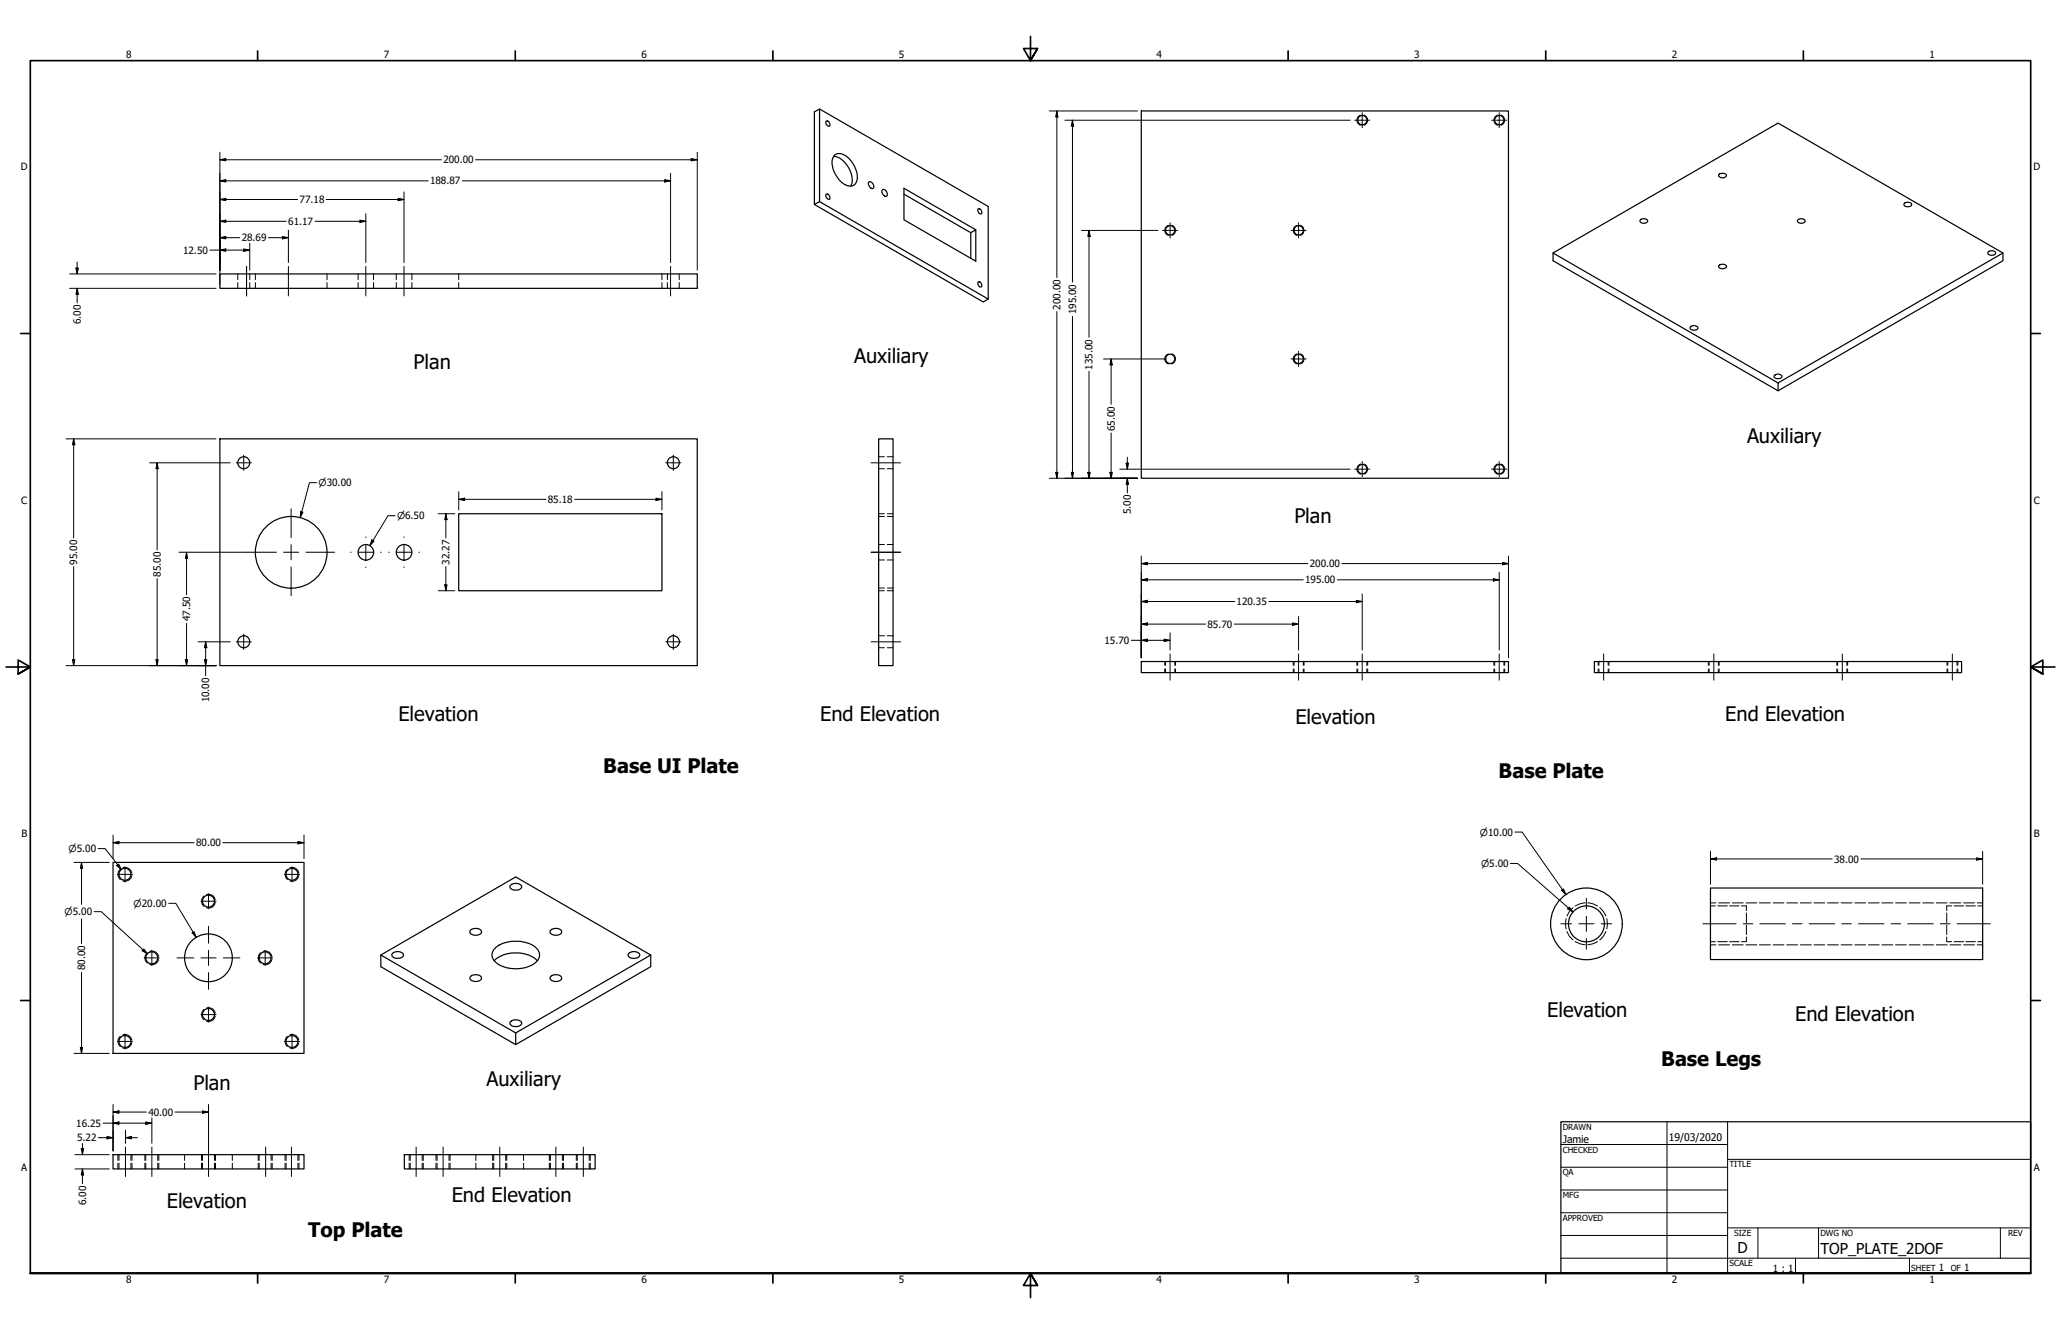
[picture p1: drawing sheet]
<svg xmlns="http://www.w3.org/2000/svg" width="864mm" height="559mm" viewBox="0 0 864 559" stroke-linecap="round" stroke-linejoin="round" font-family="sans-serif">
<!-- layer: Visible (ANSI) -->
<g fill="none" stroke="#000" stroke-width=".51">
<path d="M343.4 45.7l70.7 40.8v38.8l-2.1 1.2-70.8-40.8M346.3 50.7a1.46 1.46 0 0 1 1.2 2.1 1.43 1.43 0 0 1-1.2-2.1zM478.2 46.5h153.9v153.8h-153.9zM349.3 65.5a9.6 9.6 0 0 1 7.6 8l.2 1a5 5 0 0 1-.6 3.5M349.8 64.9a4.8 4.8 0 0 1 6.2 1.8 9.7 9.7 0 0 1 2.7 9.8 3.5 3.5 0 0 1-5.6 .2 10.9 10.9 0 0 1-4.1-10.6zM364 76.3a1.74 1.74 0 0 1 1.8 .8 1.74 1.74 0 0 1 0 1.9 2.08 2.08 0 0 1-1.8-2.7zM369.7 79.6a1.73 1.73 0 0 1 1.8 .6 1.73 1.73 0 0 1 .2 1.8l-.3 .2a1.99 1.99 0 0 1-1.7-2.6zM720.2 73.2l1.6-.6a1.18 1.18 0 0 1 1.5 1.3 2.07 2.07 0 0 1-3.2-.4zM343.4 84.5v-38.8l-2.2 1.2v38.8l2.2-1.2 70.7 40.8M346.3 81.3a1.49 1.49 0 0 1 1.2 2.2 1.49 1.49 0 0 1-1.2-2.2zM378.8 81.3l28 16.2 2.1-1.2v13.1l-30.1-17.3v-13.2l30.1 17.4M406.8 97.5v10.7"/>
<path d="M410 87.4a1.29 1.29 0 0 1 1.2 .8 1.29 1.29 0 0 1-.3 1.5l-.9-.8-.3-.9zM687.6 91.9l1.2-.3a1.18 1.18 0 0 1 1.5 1.3 2.01 2.01 0 0 1-3.2-.3zM753.2 92.2l1.6-.6a1.14 1.14 0 0 1 1.5 1.3 2.01 2.01 0 0 1-3.2-.3zM797.9 85.3l1.5-.6a1.19 1.19 0 0 1 1.5 1.3l-1.5 .6a1.15 1.15 0 0 1-1.5-1.3zM92.1 114.7h200.1v6.1h-200.1zM410 118a1.29 1.29 0 0 1 1.2 .8 1.29 1.29 0 0 1-.3 1.5l-.9-.8-.3-.9zM650.7 106l94.3-54.4 94.3 54.4M720.2 111.3l1.6-.6a1.19 1.19 0 0 1 1.5 1.3l-.4 .3a1.98 1.98 0 0 1-2.8-.7zM833.1 105.6l1.5-.6a1.15 1.15 0 0 1 1.5 1.4l-1.5 .5a1.15 1.15 0 0 1-1.5-1.3zM708.3 137a2.07 2.07 0 0 1 3.2 .4 1.9 1.9 0 0 1-3.3 0zM743.5 157.4a2.07 2.07 0 0 1 3.2 .3 1.96 1.96 0 0 1-3.4 0zM745 160.4l94.3-54.4v3.2l-94.3 54.5z"/>
<path d="M745 160.4l-94.3-54.4v3.2l94.3 54.5M92.1 183.8h200.1v95h-200.1zM368.2 183.8h6v95h-6zM192.2 215.2h85.2v32.3h-85.2zM478.2 277.1h153.9v4.6h-153.9zM668.1 277.1h153.8v4.6h-153.8zM47.4 361.3h80v80h-80zM213.8 370.9a3.1 3.1 0 0 1 4.8 .6 2.95 2.95 0 0 1-5 0zM716.7 372h114.1v30h-114.1zM164.3 399.5a3.1 3.1 0 0 1 4.8 .5 2.89 2.89 0 0 1-5 0zM197 389.8a3.1 3.1 0 0 1 4.8 .5 2.83 2.83 0 0 1-5 0zM207.8 396.8a14.8 14.8 0 0 1 16.6 0 3.9 3.9 0 0 1 0 6.4 14.5 14.5 0 0 1-16.6 0 3.9 3.9 0 0 1 0-6.4z"/>
<path d="M230.6 389.8a3.1 3.1 0 0 1 4.8 .5 2.83 2.83 0 0 1-5 0zM263.3 399.5a3.1 3.1 0 0 1 4.8 .5 2.89 2.89 0 0 1-5 0zM159.6 400l56.5-32.7 56.6 32.7v4.9l-56.6 32.7M197.5 408.7a2.95 2.95 0 0 1 4.3 1 2.83 2.83 0 0 1-5 0zM207.1 402.5a14 14 0 0 1 18.1 0M231.1 408.7a2.95 2.95 0 0 1 4.3 1 2.83 2.83 0 0 1-5 0zM272.7 400l-56.6 32.7v4.9l-56.5-32.7v-4.9l56.5 32.7M213.8 428.1a3.1 3.1 0 0 1 4.8 .5 2.95 2.95 0 0 1-5 0zM47.4 483.7h80v5.9h-80zM169.4 483.7h80v5.9h-80z"/>
<circle cx="570.8" cy="50.3" r="1.94"/>
<circle cx="628.2" cy="50.3" r="1.94"/>
<circle cx="490.3" cy="96.5" r="1.94"/>
<circle cx="544.2" cy="96.5" r="1.94"/>
<circle cx="490.3" cy="150.3" r="1.94"/>
<circle cx="544.2" cy="150.3" r="1.94"/>
<circle cx="102.1" cy="193.8" r="2.51"/>
<circle cx="282.2" cy="193.8" r="2.51"/>
<circle cx="570.8" cy="196.5" r="1.94"/>
<circle cx="628.2" cy="196.5" r="1.94"/>
<circle cx="122" cy="231.4" r="15"/>
<circle cx="153.3" cy="231.4" r="3.3"/>
<circle cx="169.3" cy="231.4" r="3.3"/>
<circle cx="102.1" cy="268.8" r="2.51"/>
<circle cx="282.2" cy="268.8" r="2.51"/>
<circle cx="52.4" cy="366.2" r="2.51"/>
<circle cx="87.3" cy="377.5" r="2.51"/>
<circle cx="122.3" cy="366.2" r="2.51"/>
<circle cx="664.7" cy="387" r="15"/>
<circle cx="664.8" cy="387" r="7.5"/>
<circle cx="63.6" cy="401.2" r="2.51"/>
<circle cx="87.3" cy="401.2" r="10"/>
<circle cx="111.1" cy="401.2" r="2.51"/>
<circle cx="52.4" cy="436.3" r="2.51"/>
<circle cx="87.3" cy="425" r="2.51"/>
<circle cx="122.3" cy="436.3" r="2.51"/>
</g>
<!-- layer: Hidden (ANSI) -->
<g fill="none" stroke="#000" stroke-width=".42">
<path d="M99.6 114.7v2.5M99.6 118.4v2.4M104.6 114.7v2.5M104.6 118.4v2.4M107 114.7v2.5M107 118.4v2.4M137 114.7v2.5M137 118.4v2.4M150.1 114.7v2.5M150.1 118.4v2.4M156.5 114.7v2.5M156.5 118.4v2.4"/>
<path d="M166.1 114.7v2.5M166.1 118.4v2.4M172.6 114.7v2.5M172.6 118.4v2.4M192.2 114.7v2.5M192.2 118.4v2.4M277.4 114.7v2.5M277.4 118.4v2.4M279.7 114.7v2.5M279.7 118.4v2.4M284.6 114.7v2.5M284.6 118.4v2.4"/>
<path d="M368.2 196.3h2.4M368.2 191.3h2.4M371.8 196.3h2.4M371.8 191.3h2.4M368.2 215.2h2.4M368.2 216.3h2.4M371.8 215.2h2.4M371.8 216.3h2.4M368.2 228.1h2.4M368.2 234.6h2.4M371.8 228.1h2.4M371.8 234.6h2.4"/>
<path d="M368.2 247.5h2.4M368.2 246.3h2.4M371.8 247.5h2.4M371.8 246.3h2.4M368.2 271.3h2.4M368.2 266.3h2.4M371.8 271.3h2.4M371.8 266.3h2.4M488.4 277.1v1.6M492.3 277.1v1.6M542.2 277.1v1.6M546.1 277.1v1.6"/>
<path d="M568.9 277.1v1.6M572.7 277.1v1.6M626.3 277.1v1.6M630.2 277.1v1.6M670 277.1v1.6M673.9 277.1v1.6M716.2 277.1v1.6M720 277.1v1.6M770 277.1v1.6M773.9 277.1v1.6M816.2 277.1v1.6M820 277.1v1.6"/>
<path d="M488.4 280.2v1.5M492.3 280.2v1.5M542.2 280.2v1.5M546.1 280.2v1.5M568.9 280.2v1.5M572.7 280.2v1.5M626.3 280.2v1.5M630.2 280.2v1.5M670 280.2v1.5M673.9 280.2v1.5M716.2 280.2v1.5M720 280.2v1.5"/>
<path d="M770 280.2v1.5M773.9 280.2v1.5M816.2 280.2v1.5M820 280.2v1.5M716.7 379.5h2.1M719.8 379.5h4M724.7 379.5h4M729.7 379.5h2.1v1.9M817.8 379.5h-2.1v1.9M818.8 379.5h4M823.7 379.5h4M828.7 379.5h2.1"/>
<path d="M716.7 394.5h2.1M719.8 394.5h4M724.7 394.5h4M731.8 382.5v4M731.8 387.5v4M731.8 392.5v2h-2.1M815.7 392.5v2h2.1M815.7 382.5v4M815.7 387.5v4M818.8 394.5h4M823.7 394.5h4M828.7 394.5h2.1"/>
<path d="M49.8 483.7v2.4M49.8 487.2v2.4M54.9 483.7v2.4M54.9 487.2v2.4M61.1 483.7v2.4M61.1 487.2v2.4M66.1 483.7v2.4M66.1 487.2v2.4M77.3 483.7v2.4M77.3 487.2v2.4M84.8 483.7v2.4M84.8 487.2v2.4"/>
<path d="M89.9 483.7v2.4M89.9 487.2v2.4M97.3 483.7v2.4M97.3 487.2v2.4M108.6 483.7v2.4M108.6 487.2v2.4M113.6 483.7v2.4M113.6 487.2v2.4M119.9 483.7v2.4M119.9 487.2v2.4M124.8 483.7v2.4M124.8 487.2v2.4"/>
<path d="M171.9 483.7v2.4M171.9 487.2v2.4M176.9 483.7v2.4M176.9 487.2v2.4M183.1 483.7v2.4M183.1 487.2v2.4M188.2 483.7v2.4M188.2 487.2v2.4M199.4 483.7v2.4M199.4 487.2v2.4M206.9 483.7v2.4M206.9 487.2v2.4"/>
<path d="M211.9 483.7v2.4M211.9 487.2v2.4M219.4 483.7v2.4M219.4 487.2v2.4M230.6 483.7v2.4M230.6 487.2v2.4M235.6 483.7v2.4M235.6 487.2v2.4M241.9 483.7v2.4M241.9 487.2v2.4M246.9 483.7v2.4M246.9 487.2v2.4"/>
</g>
<!-- layer: Hidden Narrow (ANSI) -->
<g fill="none" stroke="#000" stroke-width=".42">
<path d="M570.1 48.3a2.2 2.2 0 0 0-1.5 2.1 2.2 2.2 0 0 0 1.5 2.1M571.5 48.2a2.27 2.27 0 0 1 1.6 2.2 2.27 2.27 0 0 1-1.6 2.1M627.6 48.3a2.18 2.18 0 0 0-1.6 2.1 2.18 2.18 0 0 0 1.6 2.1M628.9 48.2a2.27 2.27 0 0 1 1.6 2.2 2.27 2.27 0 0 1-1.6 2.1M489.6 94.4a2.18 2.18 0 0 0-1.5 2.1 2.18 2.18 0 0 0 1.5 2.1M491 94.4a2.23 2.23 0 0 1 1.5 2.1 2.23 2.23 0 0 1-1.5 2.1M543.5 94.4a2.18 2.18 0 0 0-1.6 2.1 2.18 2.18 0 0 0 1.6 2.1M544.8 94.4a2.23 2.23 0 0 1 1.6 2.1 2.23 2.23 0 0 1-1.6 2.1M489.6 148.3a2.18 2.18 0 0 0-1.5 2.1 2.18 2.18 0 0 0 1.5 2.1M491 148.2a2.23 2.23 0 0 1 1.5 2.1 2.23 2.23 0 0 1-1.5 2.2M543.5 148.3a2.18 2.18 0 0 0-1.6 2.1 2.18 2.18 0 0 0 1.6 2.1M544.8 148.2a2.23 2.23 0 0 1 1.6 2.1 2.23 2.23 0 0 1-1.6 2.2"/>
<path d="M570.1 194.4a2.25 2.25 0 0 0-1.5 2.1 2.25 2.25 0 0 0 1.5 2.1M571.5 194.4a2.23 2.23 0 0 1 1.6 2.1 2.23 2.23 0 0 1-1.6 2.1M627.6 194.4a2.22 2.22 0 0 0-1.6 2.1 2.22 2.22 0 0 0 1.6 2.1M628.9 194.4a2.23 2.23 0 0 1 1.6 2.1 2.23 2.23 0 0 1-1.6 2.1M488.1 277.1v1.6M492.6 277.1v1.6M541.9 277.1v1.6M546.4 277.1v1.6M568.6 277.1v1.6M573.1 277.1v1.6M626 277.1v1.6M630.5 277.1v1.6"/>
<path d="M669.7 277.1v1.6M674.2 277.1v1.6M715.8 277.1v1.6M720.3 277.1v1.6M769.7 277.1v1.6M774.2 277.1v1.6M815.8 277.1v1.6M820.4 277.1v1.6M488.1 280.2v1.5M492.6 280.2v1.5M541.9 280.2v1.5M546.4 280.2v1.5"/>
<path d="M568.6 280.2v1.5M573.1 280.2v1.5M626 280.2v1.5M630.5 280.2v1.5M669.7 280.2v1.5M674.2 280.2v1.5M715.8 280.2v1.5M720.3 280.2v1.5M769.7 280.2v1.5M774.2 280.2v1.5M815.8 280.2v1.5M820.4 280.2v1.5"/>
<path d="M50.4 364.1a2.8 2.8 0 0 0 0 4.3M51.4 363.5a2.8 2.8 0 0 1 3.8 2.1M55.2 366.8a2.9 2.9 0 0 1-3.8 2.2M85.4 375.3a2.92 2.92 0 0 0 0 4.4M86.5 374.8a2.89 2.89 0 0 1 3.7 2.1M90.2 378.1a2.8 2.8 0 0 1-3.7 2.1M120.4 364.1a2.92 2.92 0 0 0 0 4.3M121.5 363.5a2.73 2.73 0 0 1 3.7 2.1M125.2 366.8a2.8 2.8 0 0 1-3.7 2.2M664.2 378.2l-2.1 .4-2.1 .9M665.3 378.2l2.1 .4 2 .9M716.7 378.2h2.3"/>
<path d="M720.2 378.2h4.5M725.9 378.2h4.5M731.6 378.2h4.6M737.2 378.2h4.6M742.9 378.2h4.6M748.7 378.2h4.5M754.4 378.2h4.6M760.1 378.2h4.5M765.7 378.2h4.6M771.5 378.2h4.5M777.2 378.2h4.5M782.9 378.2h4.5"/>
<path d="M788.5 378.2h4.6M794.3 378.2h4.5M800 378.2h4.5M805.7 378.2h4.5M811.3 378.2h4.6M817.1 378.2h4.5M822.8 378.2h4.5M828.5 378.2h2.3M61.7 399.1a2.92 2.92 0 0 0 0 4.3M62.7 398.5a2.89 2.89 0 0 1 3.8 2.1M109.2 399.1a2.92 2.92 0 0 0 0 4.3M110.2 398.5a2.89 2.89 0 0 1 3.8 2.1"/>
<path d="M656.3 384.8a7.5 7.5 0 0 0 0 4.3M656.6 390.2a7.1 7.1 0 0 0 2.5 3.5M659.1 380.2l-1.5 1.6-1 1.9M660 394.4l2.1 1 2.1 .3M669.4 394.4l-2 1-2.1 .3M670.3 380.2l1.5 1.6 1.1 1.9M672.9 390.2l-1.1 2-1.5 1.5M673.2 384.8a7.5 7.5 0 0 1 0 4.3M716.7 395.8h2.3M720.2 395.8h4.5M725.9 395.8h4.5M731.6 395.8h4.6"/>
<path d="M737.2 395.8h4.6M742.9 395.8h4.6M748.7 395.8h4.5M754.4 395.8h4.6M760.1 395.8h4.5M765.7 395.8h4.6M771.5 395.8h4.5M777.2 395.8h4.5M782.9 395.8h4.5M788.5 395.8h4.6M794.3 395.8h4.5M800 395.8h4.5"/>
<path d="M805.7 395.8h4.5M811.3 395.8h4.6M817.1 395.8h4.5M822.8 395.8h4.5M828.5 395.8h2.3M66.5 401.9a2.82 2.82 0 0 1-3.8 2.1M114 401.9a2.82 2.82 0 0 1-3.8 2.1M50.4 434.1a2.8 2.8 0 0 0 0 4.3M51.4 433.5a2.91 2.91 0 0 1 3.8 2.2M55.2 436.9a2.92 2.92 0 0 1-3.8 2.1M85.4 422.8a2.92 2.92 0 0 0 0 4.4M86.5 422.3a2.89 2.89 0 0 1 3.7 2.1"/>
<path d="M90.2 425.6a2.82 2.82 0 0 1-3.7 2.1M120.4 434.1a2.92 2.92 0 0 0 0 4.3M121.5 433.5a2.84 2.84 0 0 1 3.7 2.2M125.2 436.9a2.82 2.82 0 0 1-3.7 2.1M49.4 483.7v2.4M49.4 487.2v2.4M55.3 483.7v2.4M55.3 487.2v2.4M60.7 483.7v2.4M60.7 487.2v2.4M66.5 483.7v2.4M66.5 487.2v2.4"/>
<path d="M84.5 483.7v2.4M84.5 487.2v2.4M90.3 483.7v2.4M90.3 487.2v2.4M108.2 483.7v2.4M108.2 487.2v2.4M114 483.7v2.4M114 487.2v2.4M119.4 483.7v2.4M119.4 487.2v2.4M125.3 483.7v2.4M125.3 487.2v2.4"/>
<path d="M171.4 483.7v2.4M171.4 487.2v2.4M177.4 483.7v2.4M177.4 487.2v2.4M182.7 483.7v2.4M182.7 487.2v2.4M188.6 483.7v2.4M188.6 487.2v2.4M206.4 483.7v2.4M206.4 487.2v2.4M212.3 483.7v2.4M212.3 487.2v2.4"/>
<path d="M230.2 483.7v2.4M230.2 487.2v2.4M236.1 483.7v2.4M236.1 487.2v2.4M241.5 483.7v2.4M241.5 487.2v2.4M247.3 483.7v2.4M247.3 487.2v2.4"/>
</g>
<!-- layer: Border (ANSI) -->
<g fill="none" stroke="#000" stroke-width=".7">
<path d="M431.8 15.2v10.2l-2.9-5.1h5.8l-2.9 5.1 2.9-5.1M107.9 21.3v4.1M215.9 21.3v4.1M323.8 21.3v4.1M539.8 21.3v4.1M647.7 21.3v4.1M755.6 21.3v4.1M8.6 139.7h4.1M850.9 139.7h4.1M2.5 279.4h10.2l-5.1-2.9v5.8l5.1-2.9-5.1 2.9M861.1 279.4h-10.2l5.1-2.9v5.8l-5.1-2.9 5.1 2.9M8.6 419.1h4.1"/>
<path d="M850.9 419.1h4.1M12.7 533.4v-508h838.2v508h-838.2h838.2M107.9 533.4v4.1M215.9 533.4v4.1M323.8 533.4v4.1M434.7 538.5l-2.9-5.1 2.9 5.1h-5.8l2.9-5.1v10.2M539.8 533.4v4.1M647.7 533.4v4.1M755.6 533.4v4.1"/>
</g>
<!-- layer: Title (ANSI) -->
<g fill="none" stroke="#000" stroke-width=".42">
<path d="M654 479.4h69.9M698.5 469.9v63.5M723.9 469.9v63.5M654 488.9h69.9M654 498.5h69.9M723.9 485.6h127M654 508h69.9M654 517.5h69.9M723.9 514.3h127M736.6 514.3v12.7M762 514.3v12.7M838.2 514.3v12.7"/>
<path d="M654 527h196.9M752.3 527v6.4M800.1 527v6.4"/>
</g>
<path d="M654 469.9h196.9v63.5h-196.9z" fill="none" stroke="#000" stroke-width=".51"/>
<!-- layer: Center Mark (ANSI) -->
<g fill="none" stroke="#000" stroke-width=".42">
<path d="M567.6 50.4h6.4M570.8 47.2v6.3M625 50.4h6.4M628.2 47.2v6.3M487.1 96.5h6.4M490.3 93.3v6.4M541 96.5h6.3M544.1 93.3v6.4M541 150.4h6.3M544.1 147.2v6.3M98.9 193.9h6.4M102.1 190.7v6.3"/>
<path d="M279 193.9h6.3M282.1 190.7v6.3M567.6 196.5h6.4M570.8 193.4v6.3M625 196.5h6.4M628.2 193.4v6.3M122 213.2v12M103.8 231.3h12M118.8 231.3h6.4M122 228.2v6.3M122 237.5v12M128.2 231.3h12"/>
<path d="M146.9 231.3h.2M150.1 231.3h6.4M153.3 224.9v.3M153.3 228.2v6.3M153.3 237.5v.2M159.4 231.3h.3M162.9 231.3h.2M166.1 231.3h6.4M169.3 224.9v.3M169.3 228.2v6.3M169.3 237.5v.2M175.5 231.3h.3"/>
<path d="M98.9 268.9h6.4M102.1 265.7v6.3M279 268.9h6.3M282.1 265.7v6.3M49.2 366.3h6.4M52.4 363.1v6.3M84.2 377.5h6.4M87.4 374.3v6.4M119.2 366.3h6.3M122.4 363.1v6.3M664.7 376.3v4.5M63.6 398.1v6.3"/>
<path d="M87.4 388v7.1M87.4 398.1v6.3M111.1 398.1v6.3M654 387h4.6M661.5 387h6.4M664.7 383.8v6.3M664.7 393.1v4.5M670.9 387h4.5M60.5 401.3h6.3M74.2 401.3h7M84.2 401.3h6.4M87.4 407.4v7"/>
<path d="M93.5 401.3h7M107.9 401.3h6.4M49.2 436.2h6.4M52.4 433.1v6.3M84.2 425h6.4M87.4 421.8v6.4M119.2 436.2h6.3M122.4 433.1v6.3"/>
</g>
<!-- layer: Centerline (ANSI) -->
<g fill="none" stroke="#000" stroke-width=".42">
<path d="M103.3 111.6v12.4M120.8 111.6v12.4M153.3 111.6v12.4M169.3 111.6v12.4M281 111.6v12.4M365 193.9h12.4M365 231.3h12.4M365 268.9h12.4M490.3 273.9v11M544.1 273.9v11M570.8 273.9v11M628.2 273.9v11"/>
<path d="M672 273.9v11M718.1 273.9v11M772 273.9v11M818.1 273.9v11M713.5 387h14M730.4 387h4M737.4 387h10.7M751.1 387h4M758.1 387h10.6M771.8 387h3.9M778.8 387h10.6M792.4 387h4"/>
<path d="M799.4 387h10.7M813.1 387h4M820 387h13.9M52.6 480.5v12.3M63.6 480.5v12.3M87.4 480.5v12.3M111.3 480.5v12.3M122.1 480.5v12.3M174.4 480.5v12.3M185.7 480.5v12.3M209.4 480.5v12.3M232.9 480.5v12.3"/>
<path d="M244.4 480.5v12.3"/>
</g>
<!-- layer: Dimension (ANSI) -->
<g fill="none" stroke="#000" stroke-width=".42">
<path d="M439.7 46.5h36.9M442.8 46.5l.5 2.5h-1zM442.8 46.5v69.8M446.2 50.4h119.5M449.4 50.4l.4 2.4h-.9zM449.4 50.4v67.8M92.1 75.8l2.5-.6v1.1zM92.1 66.9l2.5-.5v1zM92.1 63.8v55.3M92.1 75.8h87.3M92.1 66.9h92.9M193.7 75.8h87.3"/>
<path d="M199.3 66.9h92.9M278.5 75.2l2.5 .6-2.5 .5zM281 72.6v37.4M289.6 66.4l2.6 .5-2.6 .5zM292.2 63.8v49.4M92.1 92.7l2.5-.5v1zM92.1 83.6l2.5-.5v1zM92.1 99.6l2.5-.5v1zM92.1 92.7h27.9M92.1 83.6h32.6M92.1 99.6h8.4M112.5 99.6h8.3"/>
<path d="M118.3 99.1l2.5 .5-2.5 .5zM120.8 96.4v13.6M132 92.7h21.3M136.7 83.6h32.6M150.8 92.2l2.5 .5-2.5 .5zM153.3 89.5v20.5M166.8 83.1l2.5 .5-2.5 .5zM169.3 80.4v29.6M453.1 96.5h32.1M456.3 96.5l.5 2.5h-1zM456.3 96.5v44.8M29.1 114.7h61.5"/>
<path d="M31.8 112.3h1l-.5 2.4zM32.3 109.7v5M87.9 104.8h16.7M92.1 104.8l2.5-.5v1zM102.1 104.3l2.5 .5-2.5 .5zM104.6 101.9v11.3M29.1 120.8h61.5M32.3 120.8l.5 2.5h-1zM32.3 120.8v6.1M442.8 130.6v69.7M449.4 132.5v67.8M456.3 155.6v44.7"/>
<path d="M462.4 150.4h26.3M465.6 150.4l.5 2.4h-1zM465.6 150.4v19M27.7 183.8h62.9M30.9 183.8l.5 2.5h-1zM30.9 183.8v41.6M62.7 193.9h33.8M65.8 193.9l.5 2.4h-1zM65.8 193.9v36.4M442.3 197.9h1l-.5 2.4zM448.9 197.9h.9l-.4 2.4zM455.8 197.9h1l-.5 2.4z"/>
<path d="M465.1 197.9h1l-.5 2.4zM465.6 181.4v18.9M469.2 196.5h96.5M471.9 194h1l-.5 2.5zM472.4 191.5v5M126 214.3l.9 .3-1.1 2.3zM132.7 202.2h-3l-3.9 14.7M165.5 216h-2.9l-7.6 12.5M183.6 215.2h7M186.8 215.2l.5 2.5h-.9zM186.8 215.2v10.2M192.2 209.2l2.5-.5v1z"/>
<path d="M192.2 209.2h36.6M192.2 206v7.6M240.8 209.2h36.6M274.9 208.7l2.5 .5-2.5 .5zM277.4 206v7.6M439.7 200.3h36.9M472.4 200.3l.5 2.6h-1zM472.4 200.3v6.2M30.9 237.4v41.4M75 231.3h28.8M78.2 231.3l.4 2.6h-.9zM78.2 231.3v17.8"/>
<path d="M155.8 226.1l.9 .6-1.7 1.8zM186.8 237.4v10.1M478.2 236.1l2.6-.5v1zM478.2 232.9v42.6M478.2 236.1h69.8M562.3 236.1h69.8M628.2 239.7v32.7M629.6 235.6l2.5 .5-2.5 .5zM632.1 232.9v42.6M65.8 242.4v36.4M183.6 247.5h7M186.4 245h.9l-.5 2.5z"/>
<path d="M478.2 252l2.6-.5v1zM478.2 242.9l2.6-.5v1zM478.2 252h39.2M478.2 242.9h67.9M531.7 252h39.1M544.1 258.3v14.1M560.4 242.9h67.8M568.3 251.5l2.5 .5-2.5 .5zM570.8 248.8v23.6M625.7 242.4l2.5 .5-2.5 .5zM27.7 278.8h62.9M30.4 276.4h1l-.5 2.4z"/>
<path d="M65.3 276.4h1l-.5 2.4zM77.7 276.4h.9l-.4 2.4zM78.2 261.1v17.7M83 268.9h13.5M85.7 276.4h1l-.5 2.4zM86.2 268.9l.5 2.4h-1zM86.2 268.9v14.1M474 268.2h16.3M478.2 268.2l2.6-.5v1zM478.2 261.4l2.6-.5v1zM478.2 261.4h27M487.8 267.7l2.5 .5-2.5 .5z"/>
<path d="M490.3 265v7.4M517.2 261.4h26.9M541.7 260.9l2.4 .5-2.4 .5zM41.1 355.5h3l6.8 8.8M47.4 353l2.4-.5v1zM47.4 353h33.9M47.4 349.8v9.9M93.3 353h34.1M124.8 352.5l2.6 .5-2.6 .5zM127.4 349.8v9.9M634.8 348.6h3l18.3 26.1M716.7 359.8l2.6-.5v1z"/>
<path d="M716.7 359.8h51M716.7 356.6v13.8M779.8 359.8h51M828.2 359.3l2.6 .5-2.6 .5zM830.8 356.6v13.8M31 361.3h14.8M34.2 361.3l.4 2.4h-.9zM34.2 361.3v17.5M48.9 362.6l.8-.7 1.2 2.4zM70.7 378.4h3l8.5 14.3M632.9 361.7h3l23.2 20.3M654.3 372.9l.8-.5 1 2.3z"/>
<path d="M657.5 380l1.6 2-2.2-1.3zM34.2 384.9v10.3M39.4 381.9h3l19.4 17.6M60.3 397.5l1.5 2-2.2-1.2zM80.5 390.8l.8-.5 .9 2.4zM34.2 407.3v34M33.7 438.8h.9l-.4 2.5zM31 441.3h14.8M34.5 479v4.7M41.2 476.6h6.2M43.2 470.5h20.4M44.8 476.1l2.6 .5-2.6 .5z"/>
<path d="M47.4 470.5l2.4-.5v1zM47.4 465.8l2.4-.5v1zM47.4 462.7v19.4M47.4 465.8h13.9M52.6 476.6l2.5-.5v1zM52.6 476.6h5M52.6 473.4v5.5M61.1 470l2.5 .5-2.5 .5zM63.6 468.2v10.7M73.3 465.8h14.1M84.8 465.3l2.6 .5-2.6 .5zM87.4 462.7v17.8"/>
<path d="M31.4 489.6h14.4M31.4 483.7h14.4M34 481.1h1.1l-.6 2.6zM34.5 489.6l.6 2.6h-1.1zM34.5 489.6v6.2"/>
</g>
<g fill="#000">
<path d="M442.8 46.5l.5 2.5h-1z" fill-rule="evenodd"/>
<path d="M449.4 50.4l.4 2.4h-.9z" fill-rule="evenodd"/>
<path d="M92.1 75.8l2.5-.6v1.1z" fill-rule="evenodd"/>
<path d="M92.1 66.9l2.5-.5v1z" fill-rule="evenodd"/>
<path d="M278.5 75.2l2.5 .6-2.5 .5z" fill-rule="evenodd"/>
<path d="M289.6 66.4l2.6 .5-2.6 .5z" fill-rule="evenodd"/>
<path d="M92.1 92.6l2.5-.4v1z" fill-rule="evenodd"/>
<path d="M92.1 83.6l2.5-.5v1z" fill-rule="evenodd"/>
<path d="M92.1 99.6l2.5-.5v1z" fill-rule="evenodd"/>
<path d="M150.8 92.2l2.5 .4-2.5 .6z" fill-rule="evenodd"/>
<path d="M166.8 83.1l2.5 .5-2.5 .5z" fill-rule="evenodd"/>
<path d="M456.3 96.5l.5 2.5h-1z" fill-rule="evenodd"/>
<path d="M31.8 112.3h1l-.5 2.4z" fill-rule="evenodd"/>
<path d="M92.1 104.8l2.5-.5v1z" fill-rule="evenodd"/>
<path d="M102.1 104.3l2.5 .5-2.5 .5z" fill-rule="evenodd"/>
<path d="M118.3 99.1l2.5 .5-2.5 .5z" fill-rule="evenodd"/>
<path d="M32.3 120.8l.5 2.5h-1z" fill-rule="evenodd"/>
<path d="M465.6 150.4l.5 2.4h-1z" fill-rule="evenodd"/>
<path d="M30.9 183.8l.5 2.5h-1z" fill-rule="evenodd"/>
<path d="M65.8 193.9l.5 2.4h-1z" fill-rule="evenodd"/>
<path d="M442.3 197.9h1l-.5 2.4z" fill-rule="evenodd"/>
<path d="M448.9 197.9h.9l-.4 2.4z" fill-rule="evenodd"/>
<path d="M455.8 197.9h1l-.5 2.4z" fill-rule="evenodd"/>
<path d="M465.1 197.9h1l-.5 2.4z" fill-rule="evenodd"/>
<path d="M471.9 194h1l-.5 2.5z" fill-rule="evenodd"/>
<path d="M126 214.3l.9 .3-1.1 2.3z" fill-rule="evenodd"/>
<path d="M186.8 215.2l.5 2.5h-.9z" fill-rule="evenodd"/>
<path d="M192.2 209.2l2.5-.5v1z" fill-rule="evenodd"/>
<path d="M274.9 208.7l2.5 .5-2.5 .5z" fill-rule="evenodd"/>
<path d="M472.4 200.3l.5 2.6h-1z" fill-rule="evenodd"/>
<path d="M78.2 231.3l.4 2.6h-.9z" fill-rule="evenodd"/>
<path d="M155.8 226.1l.9 .6-1.7 1.8z" fill-rule="evenodd"/>
<path d="M478.2 236.1l2.6-.5v1z" fill-rule="evenodd"/>
<path d="M629.6 235.6l2.5 .5-2.5 .5z" fill-rule="evenodd"/>
<path d="M186.4 245h.9l-.5 2.5z" fill-rule="evenodd"/>
<path d="M478.2 252l2.6-.5v1z" fill-rule="evenodd"/>
<path d="M478.2 242.9l2.6-.5v1z" fill-rule="evenodd"/>
<path d="M568.3 251.5l2.5 .5-2.5 .5z" fill-rule="evenodd"/>
<path d="M625.7 242.4l2.5 .5-2.5 .5z" fill-rule="evenodd"/>
<path d="M30.4 276.4h1l-.5 2.4z" fill-rule="evenodd"/>
<path d="M65.3 276.4h1l-.5 2.4z" fill-rule="evenodd"/>
<path d="M77.7 276.4h.9l-.4 2.4z" fill-rule="evenodd"/>
<path d="M85.7 276.4h1l-.5 2.4z" fill-rule="evenodd"/>
<path d="M86.2 268.9l.5 2.4h-1z" fill-rule="evenodd"/>
<path d="M478.2 268.2l2.6-.5v1z" fill-rule="evenodd"/>
<path d="M478.2 261.4l2.6-.5v1z" fill-rule="evenodd"/>
<path d="M487.8 267.7l2.5 .5-2.5 .5z" fill-rule="evenodd"/>
<path d="M541.7 260.9l2.4 .5-2.4 .5z" fill-rule="evenodd"/>
<path d="M47.4 353l2.4-.5v1z" fill-rule="evenodd"/>
<path d="M124.8 352.5l2.6 .5-2.6 .5z" fill-rule="evenodd"/>
<path d="M716.7 359.8l2.6-.5v1z" fill-rule="evenodd"/>
<path d="M34.2 361.3l.4 2.4h-.9z" fill-rule="evenodd"/>
<path d="M48.9 362.6l.8-.7 1.2 2.4z" fill-rule="evenodd"/>
<path d="M654.3 372.9l.8-.5 1 2.3z" fill-rule="evenodd"/>
<path d="M828.2 359.3l2.6 .5-2.6 .5z" fill-rule="evenodd"/>
<path d="M60.3 397.5l1.5 2-2.2-1.2z" fill-rule="evenodd"/>
<path d="M80.5 390.8l.8-.5 .9 2.4z" fill-rule="evenodd"/>
<path d="M657.5 380l1.6 2-2.2-1.3z" fill-rule="evenodd"/>
<path d="M33.7 438.8h.9l-.4 2.5z" fill-rule="evenodd"/>
<path d="M44.8 476.1l2.6 .5-2.6 .5z" fill-rule="evenodd"/>
<path d="M47.4 470.5l2.4-.5v1z" fill-rule="evenodd"/>
<path d="M47.4 465.8l2.4-.5v1z" fill-rule="evenodd"/>
<path d="M52.6 476.6l2.5-.5v1z" fill-rule="evenodd"/>
<path d="M61.1 470l2.5 .5-2.5 .5z" fill-rule="evenodd"/>
<path d="M84.8 465.3l2.6 .5-2.6 .5z" fill-rule="evenodd"/>
<path d="M34 481.1h1.1l-.6 2.6z" fill-rule="evenodd"/>
<path d="M34.5 489.6l.6 2.6h-1.1z" fill-rule="evenodd"/>
</g>
<g font-size="8.4">
<text x="173.3" y="154.7">Plan</text>
<text x="357.9" y="152">Auxiliary</text>
<text x="732" y="185.4">Auxiliary</text>
<text x="542.4" y="219">Plan</text>
<text x="166.9" y="302.1">Elevation</text>
<text x="343.7" y="302.1">End Elevation</text>
<text x="542.8" y="303.1">Elevation</text>
<text x="722.9" y="301.9">End Elevation</text>
<text x="252.8" y="323.8">Base UI Plate</text>
<text x="628" y="326.1">Base Plate</text>
<text x="648.3" y="425.9">Elevation</text>
<text x="752.2" y="427.5">End Elevation</text>
<text x="696.1" y="446.7">Base Legs</text>
<text x="203.8" y="455.1">Auxiliary</text>
<text x="81" y="456.4">Plan</text>
<text x="189.3" y="503.6">End Elevation</text>
<text x="69.9" y="506.2">Elevation</text>
<text x="129.2" y="518.2">Top Plate</text>
</g>
<g font-size="6.3">
<text x="728.1" y="524.9">D</text>
<text x="762.8" y="525.4">TOP_PLATE_2DOF</text>
</g>
<g font-size="4.4">
<text x="654.8" y="478.6">Jamie</text>
<text x="699.3" y="478">19/03/2020</text>
</g>
<g font-size="4.2">
<text x="52.8" y="24.4">8</text>
<text x="160.8" y="24.4">7</text>
<text x="268.7" y="24.4">6</text>
<text x="376.7" y="24.4">5</text>
<text x="484.6" y="24.4">4</text>
<text x="592.6" y="24.4">3</text>
<text x="700.5" y="24.4">2</text>
<text x="808.5" y="24.4">1</text>
<text x="8.8" y="71.4">D</text>
<text x="185.8" y="68.5">200.00</text>
<text x="852" y="71.4">D</text>
<text x="180.2" y="77.3">188.87</text>
<text x="125.5" y="85.1">77.18</text>
<text x="120.8" y="94.2">61.17</text>
<text x="101.3" y="101.1">28.69</text>
<text x="76.7" y="106.3">12.50</text>
<text x="444.4" y="129.8" transform="rotate(-90 444.4 129.8)">200.00</text>
<text x="450.9" y="131.7" transform="rotate(-90 450.9 131.7)">195.00</text>
<text x="33.8" y="135.8" transform="rotate(-90 33.8 135.8)">6.00</text>
<text x="457.8" y="154.8" transform="rotate(-90 457.8 154.8)">135.00</text>
<text x="467.1" y="180.6" transform="rotate(-90 467.1 180.6)">65.00</text>
<text x="8.9" y="211.1">C</text>
<text x="229.6" y="210.7">85.18</text>
<text x="473.9" y="215.4" transform="rotate(-90 473.9 215.4)">5.00</text>
<text x="852.2" y="211.1">C</text>
<text x="32.4" y="236.5" transform="rotate(-90 32.4 236.5)">95.00</text>
<text x="188.3" y="236.5" transform="rotate(-90 188.3 236.5)">32.27</text>
<text x="548.8" y="237.6">200.00</text>
<text x="67.4" y="241.6" transform="rotate(-90 67.4 241.6)">85.00</text>
<text x="546.9" y="244.4">195.00</text>
<text x="518.2" y="253.5">120.35</text>
<text x="79.7" y="260.3" transform="rotate(-90 79.7 260.3)">47.50</text>
<text x="506" y="263">85.70</text>
<text x="462.8" y="269.7">15.70</text>
<text x="87.7" y="294.3" transform="rotate(-90 87.7 294.3)">10.00</text>
<text x="9" y="350.8">B</text>
<text x="852.2" y="350.8">B</text>
<text x="82.2" y="354.5">80.00</text>
<text x="768.5" y="361.3">38.00</text>
<text x="35.7" y="406.5" transform="rotate(-90 35.7 406.5)">80.00</text>
<text x="62.2" y="467.4">40.00</text>
<text x="31.9" y="472">16.25</text>
<text x="32.3" y="478.1">5.22</text>
<text x="8.9" y="490.5">A</text>
<text x="852.2" y="490.5">A</text>
<text x="36.1" y="504.8" transform="rotate(-90 36.1 504.8)">6.00</text>
<text x="742.9" y="532.6">1 : 1</text>
<text x="812.4" y="532.6">1</text>
<text x="823" y="532.6">1</text>
<text x="52.8" y="537.5">8</text>
<text x="160.8" y="537.5">7</text>
<text x="268.7" y="537.5">6</text>
<text x="376.7" y="537.5">5</text>
<text x="484.6" y="537.5">4</text>
<text x="592.6" y="537.5">3</text>
<text x="700.5" y="537.5">2</text>
<text x="808.5" y="537.5">1</text>
</g>
<g font-size="4">
<text x="133.5" y="203.6">⌀30.00</text>
<text x="166.4" y="217.5">⌀6.50</text>
<text x="620.1" y="350">⌀10.00</text>
<text x="28.8" y="356.9">⌀5.00</text>
<text x="620.6" y="363.2">⌀5.00</text>
<text x="27.1" y="383.3">⌀5.00</text>
<text x="56" y="379.9">⌀20.00</text>
</g>
<g font-size="3.5">
<text x="654.8" y="473.2">DRAWN</text>
<text x="654.8" y="482.8">CHECKED</text>
<text x="724.7" y="488.9">TITLE</text>
<text x="654.8" y="492.3">QA</text>
<text x="654.8" y="501.8">MFG</text>
<text x="654.8" y="511.4">APPROVED</text>
<text x="726.7" y="517.7">SIZE</text>
<text x="762.8" y="517.7">DWG NO</text>
<text x="841.4" y="517.7">REV</text>
<text x="724.7" y="530.4">SCALE</text>
<text x="800.9" y="532.6">SHEET</text>
<text x="817.4" y="532.6">OF</text>
</g>
</svg>
